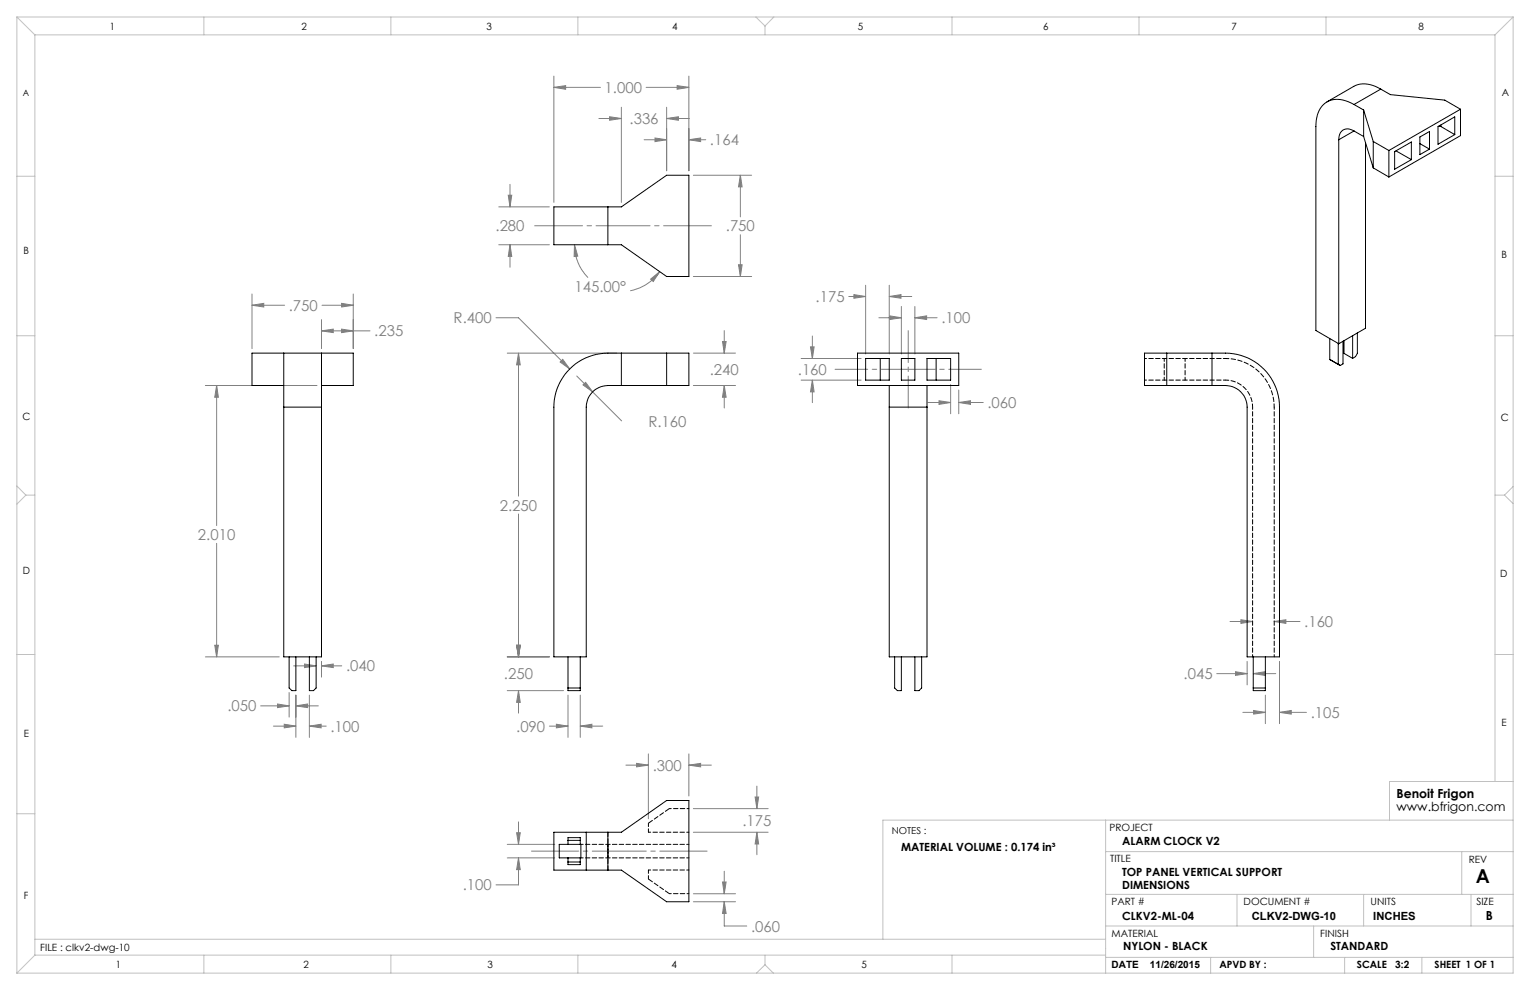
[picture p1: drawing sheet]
<svg xmlns="http://www.w3.org/2000/svg" width="432mm" height="279mm" viewBox="0 0 432 279" stroke-linecap="round" stroke-linejoin="round" font-family="sans-serif">
<g fill="none" stroke="#808080" stroke-width=".28">
<path d="M156.3 24.7l3.3-.5v1zM156.3 21.5v35.6M156.3 24.7h13.1M169 33.4h6.4M172 32.9l3.4 .5-3.4 .5zM175.4 30.3v26.8M181.8 39.4h6.3M182.4 24.7h12M184.9 38.9l3.2 .5-3.2 .6zM188.1 33.4l3.4-.5v1zM188.1 30.3v17.9M188.1 33.4h6.4"/>
<path d="M191.1 24.2l3.3 .5-3.3 .5zM194.4 39.4l3.3-.5v1.1zM194.4 21.5v26.7M194.4 39.4h4.8M140.8 58.4h14.2M143.4 55.1h1l-.5 3.3zM143.9 52v6.4M195.7 49.5h16.4M209 49.5l.4 3.2h-1zM209 49.5v11.7M140.8 69.1h14.2M143.9 69.1l.5 3.3h-1z"/>
<path d="M143.9 69.1v6.3M162.1 69.1l1 3.2-1.1 .1zM162.1 69.1a13.2 13.2 0 0 0 3.8 9.3M183.6 78.8l2.6-2.1-1.8 2.7zM186.2 76.7a13.4 13.4 0 0 1-8.3 5.4M195.7 78h16.4M208.4 74.7h1l-.4 3.3zM209 66.3v11.7M71.1 86.1l3.3-.5v1zM71.1 83v15.4M71.1 86.1h9.2M90.7 93.4l3.4-.5v1z"/>
<path d="M90.7 90.2v8.2M90.7 93.4h13.7M90.9 86.1h8.8M96.4 92.9l3.3 .5-3.3 .5zM96.4 85.6l3.3 .5-3.3 .5zM99.7 83v15.4M140 89.7h6.3l14.5 14.4M143.2 99.7h30.9M146.3 99.7l.5 3.3h-1zM146.3 99.7v40.3M195.7 99.7h11.9M203.9 96.4h1l-.5 3.3z"/>
<path d="M204.4 93.3v6.4M228.7 97.9h1.1l-.5 3.3zM229.3 94.8v6.4M239.5 83.7h4.8M241 83.1l3.3 .6-3.3 .5zM244.3 80.5v19.4M248 89.7h6.4M251 83.7l3.3-.6v1.1zM251 80.5v19.4M251 83.7h6.3M251.1 89.1l3.3 .6-3.3 .5zM254.4 86.5v13.4"/>
<path d="M258.2 89.7l3.3-.6v1.1zM258.2 89.7h6.3M258.2 86.5v13.4M58 108.8h31.5M61.1 108.8l.5 3.3h-1zM61.1 108.8v39.5M158.1 102.2l.7-.8 2 2.7zM162.8 106.1l12.6 12.7M164.5 108.6l.8-.7 2 2.7zM195.7 108.8h11.9M204.4 108.8l.5 3.3h-1zM204.4 108.8v6.3"/>
<path d="M226.1 101.2h16.9M226.1 107.3h16.9M229.3 107.3l.5 3.3h-1.1zM229.3 107.3v6.3M261.9 113.6h6.4M265 113.1l3.3 .5-3.3 .5zM268.3 108.5v8.3M270.6 113.6l3.3-.5v1zM270.6 110.1v6.7M270.6 113.6h6.9M61.1 153.4v32M146.3 145.1v40.3"/>
<path d="M347.1 175.4h6.4M350.2 174.9l3.3 .5-3.3 .5zM359.6 175.4l3.3-.5v1zM359.6 175.4h7.3M58 185.4h20.8M60.6 182.1h1l-.5 3.3zM73.6 199.2h8M78.3 198.7l3.3 .5-3.3 .5zM81.6 195.4v7M82.9 187.9h6.3M83.5 199.2l3.3-.5v1zM83.5 196.2v11.9"/>
<path d="M83.5 199.2h6.4M85.9 187.4l3.3 .5-3.3 .5zM87.3 196.2v11.9M90.7 187.9l3.4-.5v1zM90.7 186.7v4.4M90.7 187.9h5.7M143.2 185.4h11.8M143.2 194.9h15.8M145.8 182.1h1l-.5 3.3zM146.3 194.9l.5 3.3h-1zM146.3 194.9v6.4M160.3 196.2v11.9"/>
<path d="M163.8 196.2v11.9M343.4 190.1h8.6M348.7 189.6l3.3 .5-3.3 .5zM352 186.7v6.6M353.7 190.1l3.3-.5v1zM353.7 190.1h6.3M357.1 196.2v8M361.1 186.7v17.5M77.2 204.9h6.3M80.2 204.4l3.3 .5-3.3 .5zM87.3 204.9l3.3-.5v1zM87.3 204.9h4.8"/>
<path d="M155 204.9h5.3M157 204.4l3.3 .5-3.3 .5zM163.8 204.9l3.2-.5v1zM163.8 204.9h6.3M176.6 215.9h6.4M179.7 215.4l3.3 .5-3.3 .5zM183 212.8v18.3M194.4 215.9l3.3-.5v1zM194.4 212.8v11.8M194.4 215.9h6.4M350.8 201h6.3M353.8 200.5l3.3 .5-3.3 .5z"/>
<path d="M361.1 201l3.3-.5v1zM361.1 201h7.6M143.2 238.3h13.4M145.8 235h1l-.5 3.3zM146.3 232v6.3M195.7 234.9h21.1M195.7 228.2h21.1M213.1 224.9h1l-.5 3.3zM213.6 234.9l.5 3.3h-1zM213.6 221.9v6.3M213.6 234.9v6.3M143.2 242.1h13.4"/>
<path d="M146.3 242.1l.5 3.3h-1zM146.3 242.1v7.6h-6.3M195.7 252.2h11.9M195.7 254.5h11.9M203.9 248.9h1l-.5 3.3zM204.4 254.5l.5 3.3h-1zM204.4 245.9v6.3M204.4 254.5v6.8h6.3"/>
</g>
<path d="M235.7 104.2h41.3" fill="none" stroke="#808080" stroke-width=".28" stroke-dasharray="15.2 1.3 1.3 1.3" stroke-dashoffset="6"/>
<path d="M256.3 115.1v-21.8" fill="none" stroke="#808080" stroke-width=".28" stroke-dasharray="15.2 1.3 1.3 1.3" stroke-dashoffset="6.2"/>
<path d="M150.9 63.7h49.9" fill="none" stroke="#808080" stroke-width=".28" stroke-dasharray="15.2 1.3 1.3 1.3" stroke-dashoffset="1.7"/>
<path d="M150 240.2h49.6" fill="none" stroke="#808080" stroke-width=".28" stroke-dasharray="15.2 1.3 1.3 1.3" stroke-dashoffset="1.9"/>
<g fill="none" stroke="#c0c0c0" stroke-width=".28">
<path d="M4.8 4.8l5 5M4.8 4.8h422.2M4.8 4.8v269.8M9.8 9.8h412.1M9.8 9.8v259.8M57.5 4.8v5M110.3 4.8v5M163.1 4.8v5M213.3 4.8l2.6 2.5M215.9 7.3v2.5M218.4 4.8l-2.5 2.5M268.7 4.8v5"/>
<path d="M321.5 4.8v5M374.2 4.8v5M421.9 9.8v210.8M427 4.8l-5.1 5M427 4.8v269.8h-422.2M4.8 49.7h5M421.9 49.7h5.1M4.8 94.8h5M421.9 94.8h5.1M4.8 137.2l2.5 2.5M7.3 139.7l-2.5 2.6M7.3 139.7h2.5"/>
<path d="M421.9 139.7h2.7M424.6 139.7l2.4 2.4M427 137.3l-2.4 2.4M4.8 184.7h5M421.9 184.7h5.1M4.8 229.7h5M312 231.5v43.1M427 231.5h-177.8v33.6M427 220.6h-34.9v10.9M312 240.3h115M312 252.4h115M349.1 252.4v8.9"/>
<path d="M384.8 252.4v8.9M412.5 240.3v12.1M415.1 252.4v8.9M9.8 265.1h302.2M9.8 269.6l-5 5M9.8 269.6h302.2M57.5 269.6v5M110.3 269.6v5M163.1 269.6v5M215.9 272.3l-2.4 2.3M215.9 272.3l2.4 2.3M215.9 269.6v2.7"/>
<path d="M268.7 269.6v5M312 270.2h115M312 261.3h115M341.7 270.2v4.4M370.7 261.3v8.9M379.5 270.2v4.4M401.3 270.2v4.4"/>
</g>
<path d="M158.8 101.4l-.7 .8 2.7 1.9zM145.8 182.1h1l-.5 3.3zM146.3 99.7l.5 3.3h-1zM146.3 194.9l.5 3.3h-1zM145.8 182.1h1l-.5 3.3zM204.4 108.8l.5 3.3h-1zM203.9 96.4h1l-.5 3.3zM164.5 108.6l2.8 2-2-2.7zM157 204.4l3.3 .5-3.3 .5zM163.8 204.9l3.2-.5v1zM241 83.1l3.3 .6-3.3 .5zM251 83.7l3.3-.6v1.1zM258.2 89.7l3.3-.6v1.1zM251.1 89.1l3.3 .6-3.3 .5zM228.7 97.9h1.1l-.5 3.3zM229.3 107.3l.5 3.3h-1.1zM265 113.1l3.3 .5-3.3 .5zM270.6 113.6l3.3-.5v1zM80.2 204.4l3.3 .5-3.3 .5zM87.3 204.9l3.3-.5v1zM83.5 199.2l3.3-.5v1zM78.3 198.7l3.3 .5-3.3 .5zM85.9 187.4l3.3 .5-3.3 .5zM90.7 187.9l3.4-.5v1zM96.4 92.9l3.3 .5-3.3 .5zM90.7 93.4l3.4-.5v1zM96.4 85.6l3.3 .5-3.3 .5zM71.1 86.1l3.3-.5v1zM61.1 108.8l.5 3.3h-1zM60.6 182.1h1l-.5 3.3zM191.1 24.2l3.3 .5-3.3 .5zM156.3 24.7l3.3-.5v1zM172 32.9l3.4 .5-3.4 .5zM188.1 33.4l3.4-.5v1zM194.4 39.4l3.3-.5v1.1zM184.9 38.9l3.2 .5-3.2 .6zM208.4 74.7h1l-.4 3.3zM209 49.5l.4 3.2h-1zM143.9 69.1l.5 3.3h-1zM143.4 55.1h1l-.5 3.3zM162.1 69.1l1 3.2-1.1 .1zM183.6 78.8l2.6-2.1-1.8 2.7zM145.8 235h1l-.5 3.3zM146.3 242.1l.5 3.3h-1zM179.7 215.4l3.3 .5-3.3 .5zM194.4 215.9l3.3-.5v1zM203.9 248.9h1l-.5 3.3zM204.4 254.5l.5 3.3h-1zM213.6 234.9l.5 3.3h-1zM213.1 224.9h1l-.5 3.3zM350.2 174.9l3.3 .5-3.3 .5zM359.6 175.4l3.3-.5v1zM361.1 201l3.3-.5v1zM353.8 200.5l3.3 .5-3.3 .5zM348.7 189.6l3.3 .5-3.3 .5zM353.7 190.1l3.3-.5v1z" fill="#808080"/>
<g fill="none" stroke="#000" stroke-width=".28">
<path d="M377.8 39.4v57.6M382.1 37a2.62 2.62 0 0 0-3-.3 2.62 2.62 0 0 0-1.3 2.7M382.1 29.5a7.1 7.1 0 0 0-8.6 0 8.2 8.2 0 0 0-2.1 6.2v57.6l6.4 3.7M382.1 29.5l2.7 1.5M382.1 37l2.7 1.5M382.1 37l-4.3 2.4M384.8 31l2.8 8.9M384.8 31v7.5M384.8 38.5l2.8 8.9M387.6 39.9l4.4 2.6M387.6 39.9v7.5M389.7 25.2a7.7 7.7 0 0 0-7.6-.8l-7.6 4.4"/>
<path d="M389.7 25.2l-7.6 4.3M389.7 25.2l2.7 1.5 15.3 1.6 4.5 2.5M400.7 38.7l2.7-1.6v5l-2.7 1.5zM405.8 35.7l4.8-2.7v5l-4.8 2.7zM406 35.6l.6 .1M406.6 35.7l4 2.3M406.6 35.3v.4M412.2 30.8l-20.2 11.7M412.2 30.8v7.5l-20.2 11.7M171.6 58.4h-15.3v10.7h15.3M171.6 58.4h3.8l12.7-8.9h6.3v28.5h-6.3l-12.7-8.9h-3.8M171.6 58.4v10.7"/>
<path d="M385.4 40.3v52.3l-7.6 4.4M387.6 47.4l4.4 2.6M392 42.5v7.5M393.6 42.8l4.7-2.7v4.9l-4.7 2.8zM394 42.6l4.3 2.4M400.7 40.5l2.7 1.6M80.1 99.7v15.2M90.7 99.7v15.2M175.4 99.7v9.1M188.1 99.7v9.1M242 99.7h28.6v9.1h-28.6zM323 99.7h22.9a15.2 15.2 0 0 1 15.2 15.2v70.5h-9.1v-70.5a6.1 6.1 0 0 0-6.1-6.1h-22.9z"/>
<path d="M329.3 99.7v9.1M342.1 99.7v9.1M375.3 95.5v6M377.7 96.9v5.9M379 96.3v6.4l-.8 .5M379.3 96.2v3.5l2.4 1.4M381.7 94.8v6.3M383.1 94v5.7l-.5 .9-.9 .5M80.1 108.8h-9v-9.1h28.6v9.1h-9M80.1 114.9h10.6M80.1 114.9v70.5h10.6v-70.5M160.8 104.1a15.1 15.1 0 0 1 10.8-4.4h22.8v9.1h-22.8a6.1 6.1 0 0 0-6.1 6.1v70.5h-9.2v-70.5a15 15 0 0 1 4.5-10.8z"/>
<path d="M244.3 101.2h6.7v6.1h-6.7zM248.4 101.2v6.1M251 108.8v6.1M251 114.9v70.5h10.6v-70.5M251 114.9h10.6M254.4 101.2h3.8v6.1h-3.8zM261.6 108.8v6.1M261.6 101.2h6.7v6.1h-6.7zM264.2 101.2v6.1M375.3 101.5l2.4 1.3M375.3 101.5l2.9 1.7M377.7 102.8l.5 .4"/>
<path d="M81.6 185.4v8.8l.8 .7h1.1v-9.5M87.3 185.4v9.5h1.2l.7-.7v-8.8M160.3 185.4v9.5h3.5v-9.5M160.3 194.2h3.5M252.5 185.4v8.8l.8 .7h1.1v-9.5M258.2 185.4v9.5h1.2l.7-.7v-8.8M353.7 185.4v9.5h3.4v-9.5M353.7 194.2h3.4M157.8 238.3h6.1v3.8h-6.1zM160.3 238.3v-1.9h3.5v1.9M160.3 237.2h3.5M165.5 234.9h6.1"/>
<path d="M165.5 234.9v10.7M165.5 234.9h-9.2v10.7h9.2M171.6 234.9v10.7M171.6 234.9h3.8l12.7-9h6.3v28.6h-6.3l-12.7-8.9h-3.8M160.3 242.1v1.9h3.5v-1.9M160.3 243.3h3.5M165.5 245.6h6.1"/>
</g>
<path d="M171.6 234.9v10.6" fill="none" stroke="#000" stroke-width=".28" stroke-dasharray="1.3 .6" stroke-dashoffset=".1"/>
<path d="M334.5 101.2h11.4M345.9 107.3h-11.4M359.6 114.9v70.5M353.5 185.4v-70.5M164 238.3h7.6M171.6 238.3h22.8M183 234.9h11.4M164 242.1h7.6M171.6 242.1v-3.8M171.6 242.1h22.8M194.4 245.5h-11.4" fill="none" stroke="#000" stroke-width=".28" stroke-dasharray="1.3 .6" stroke-dashoffset=".6"/>
<path d="M323 101.2h5.6M328.6 107.3h-5.6M194.4 228.2h-5.5M188.9 252.2h5.5" fill="none" stroke="#000" stroke-width=".28" stroke-dasharray="1.3 .6" stroke-dashoffset=".7"/>
<path d="M188.9 228.2l-5.9 4.1M183 248.1l5.9 4.1" fill="none" stroke="#000" stroke-width=".28" stroke-dasharray="1.3 .6" stroke-dashoffset="-.1"/>
<path d="M345.9 101.2a13.7 13.7 0 0 1 13.7 13.7M183 232.3v2.6M183 245.5v2.6" fill="none" stroke="#000" stroke-width=".28" stroke-dasharray="1.3 .6" stroke-dashoffset=".3"/>
<path d="M328.6 101.2h5.9M334.5 107.3h-5.9" fill="none" stroke="#000" stroke-width=".28" stroke-dasharray="1.3 .6" stroke-dashoffset=".5"/>
<path d="M328.6 101.2v6.1M334.5 101.2v6.1M353.5 114.9a7.6 7.6 0 0 0-7.6-7.6" fill="none" stroke="#000" stroke-width=".28" stroke-dasharray="1.3 .6" stroke-dashoffset=".4"/>
<text font-size="5.4" x="416.5" y="249.1">A</text>
<g font-size="4.2" fill="#808080">
<text x="170.6" y="26.2">1.000</text>
<text x="177.7" y="35">.336</text>
<text x="200.4" y="41">.164</text>
<text x="139.8" y="65.3">.280</text>
<text x="204.9" y="65.3">.750</text>
<text x="162.1" y="82.4">145.00°</text>
<text x="81.5" y="87.7">.750</text>
<text x="230.2" y="85.3">.175</text>
<text x="105.6" y="95">.235</text>
<text x="128" y="91.3">R.400</text>
<text x="265.7" y="91.2">.100</text>
<text x="200.3" y="105.8">.240</text>
<text x="225.2" y="105.8">.160</text>
<text x="278.7" y="115.2">.060</text>
<text x="183" y="120.4">R.160</text>
<text x="141.1" y="144.1">2.250</text>
<text x="55.9" y="152.4">2.010</text>
<text x="368.1" y="177">.160</text>
<text x="97.7" y="189.5">.040</text>
<text x="142.2" y="191.7">.250</text>
<text x="334.1" y="191.7">.045</text>
<text x="64.2" y="200.8">.050</text>
<text x="369.9" y="202.6">.105</text>
<text x="93.3" y="206.5">.100</text>
<text x="145.7" y="206.5">.090</text>
<text x="184.2" y="217.5">.300</text>
<text x="209.5" y="233.2">.175</text>
<text x="130.6" y="251.3">.100</text>
<text x="212" y="262.9">.060</text>
</g>
<g font-size="3.5">
<text x="394.1" y="225.3">Benoit Frigon</text>
<text x="394.1" y="228.8">www.bfrigon.com</text>
<text x="419.3" y="259.7">B</text>
</g>
<g font-size="3.2">
<text x="316.7" y="238.4">ALARM CLOCK V2</text>
<text x="254.3" y="240.1">MATERIAL VOLUME : 0.174 in³</text>
<text x="316.7" y="250.8">DIMENSIONS</text>
<text x="316.7" y="247.3">TOP PANEL VERTICAL SUPPORT</text>
<text x="316.7" y="259.7">CLKV2-ML-04</text>
<text x="353.3" y="259.7">CLKV2-DWG-10</text>
<text x="387.6" y="259.7">INCHES</text>
<text x="317" y="268.2">NYLON - BLACK</text>
<text x="375.5" y="268.2">STANDARD</text>
</g>
<g font-size="2.8">
<text x="31" y="8.5">1</text>
<text x="85.1" y="8.5">2</text>
<text x="137.3" y="8.5">3</text>
<text x="189.7" y="8.5">4</text>
<text x="242.1" y="8.5">5</text>
<text x="294.4" y="8.5">6</text>
<text x="347.6" y="8.5">7</text>
<text x="400.3" y="8.5">8</text>
<text x="423.8" y="27.2">A</text>
<text x="6.7" y="71.8">B</text>
<text x="423.8" y="72.8">B</text>
<text x="6.4" y="118.6">C</text>
<text x="423.5" y="118.9">C</text>
<text x="6.5" y="162.1">D</text>
<text x="423.4" y="163">D</text>
<text x="6.7" y="207.9">E</text>
<text x="423.7" y="204.9">E</text>
<text x="313.1" y="234.6">PROJECT</text>
<text x="313.3" y="243.2">TITLE</text>
<text x="414.5" y="243.6">REV</text>
<text x="6.7" y="253.8">F</text>
<text x="313.7" y="255.3">PART #</text>
<text x="351" y="255.3">DOCUMENT #</text>
<text x="386.8" y="255.3">UNITS</text>
<text x="416.7" y="255.3">SIZE</text>
<text x="11.4" y="268.4">FILE : clkv2-dwg-10</text>
<text x="313.7" y="264.6">MATERIAL</text>
<text x="372.6" y="264.5">FINISH</text>
<text x="32.7" y="273.3">1</text>
<text x="85.7" y="273.3">2</text>
<text x="137.6" y="273.3">3</text>
<text x="189.6" y="273.3">4</text>
<text x="243.2" y="273.2">5</text>
<text x="313.7" y="273.3">DATE</text>
<text x="324.5" y="273.3">11/26/2015</text>
<text x="344.1" y="273.1">APVD BY :</text>
<text x="383" y="273.1">SCALE</text>
<text x="393.8" y="273.1">3:2</text>
<text x="404.9" y="273.1">SHEET 1 OF 1</text>
</g>
<text font-size="2.7" x="251.7" y="235.2">NOTES :</text>
<text font-size="2.5" x="6.4" y="27">A</text>
</svg>
